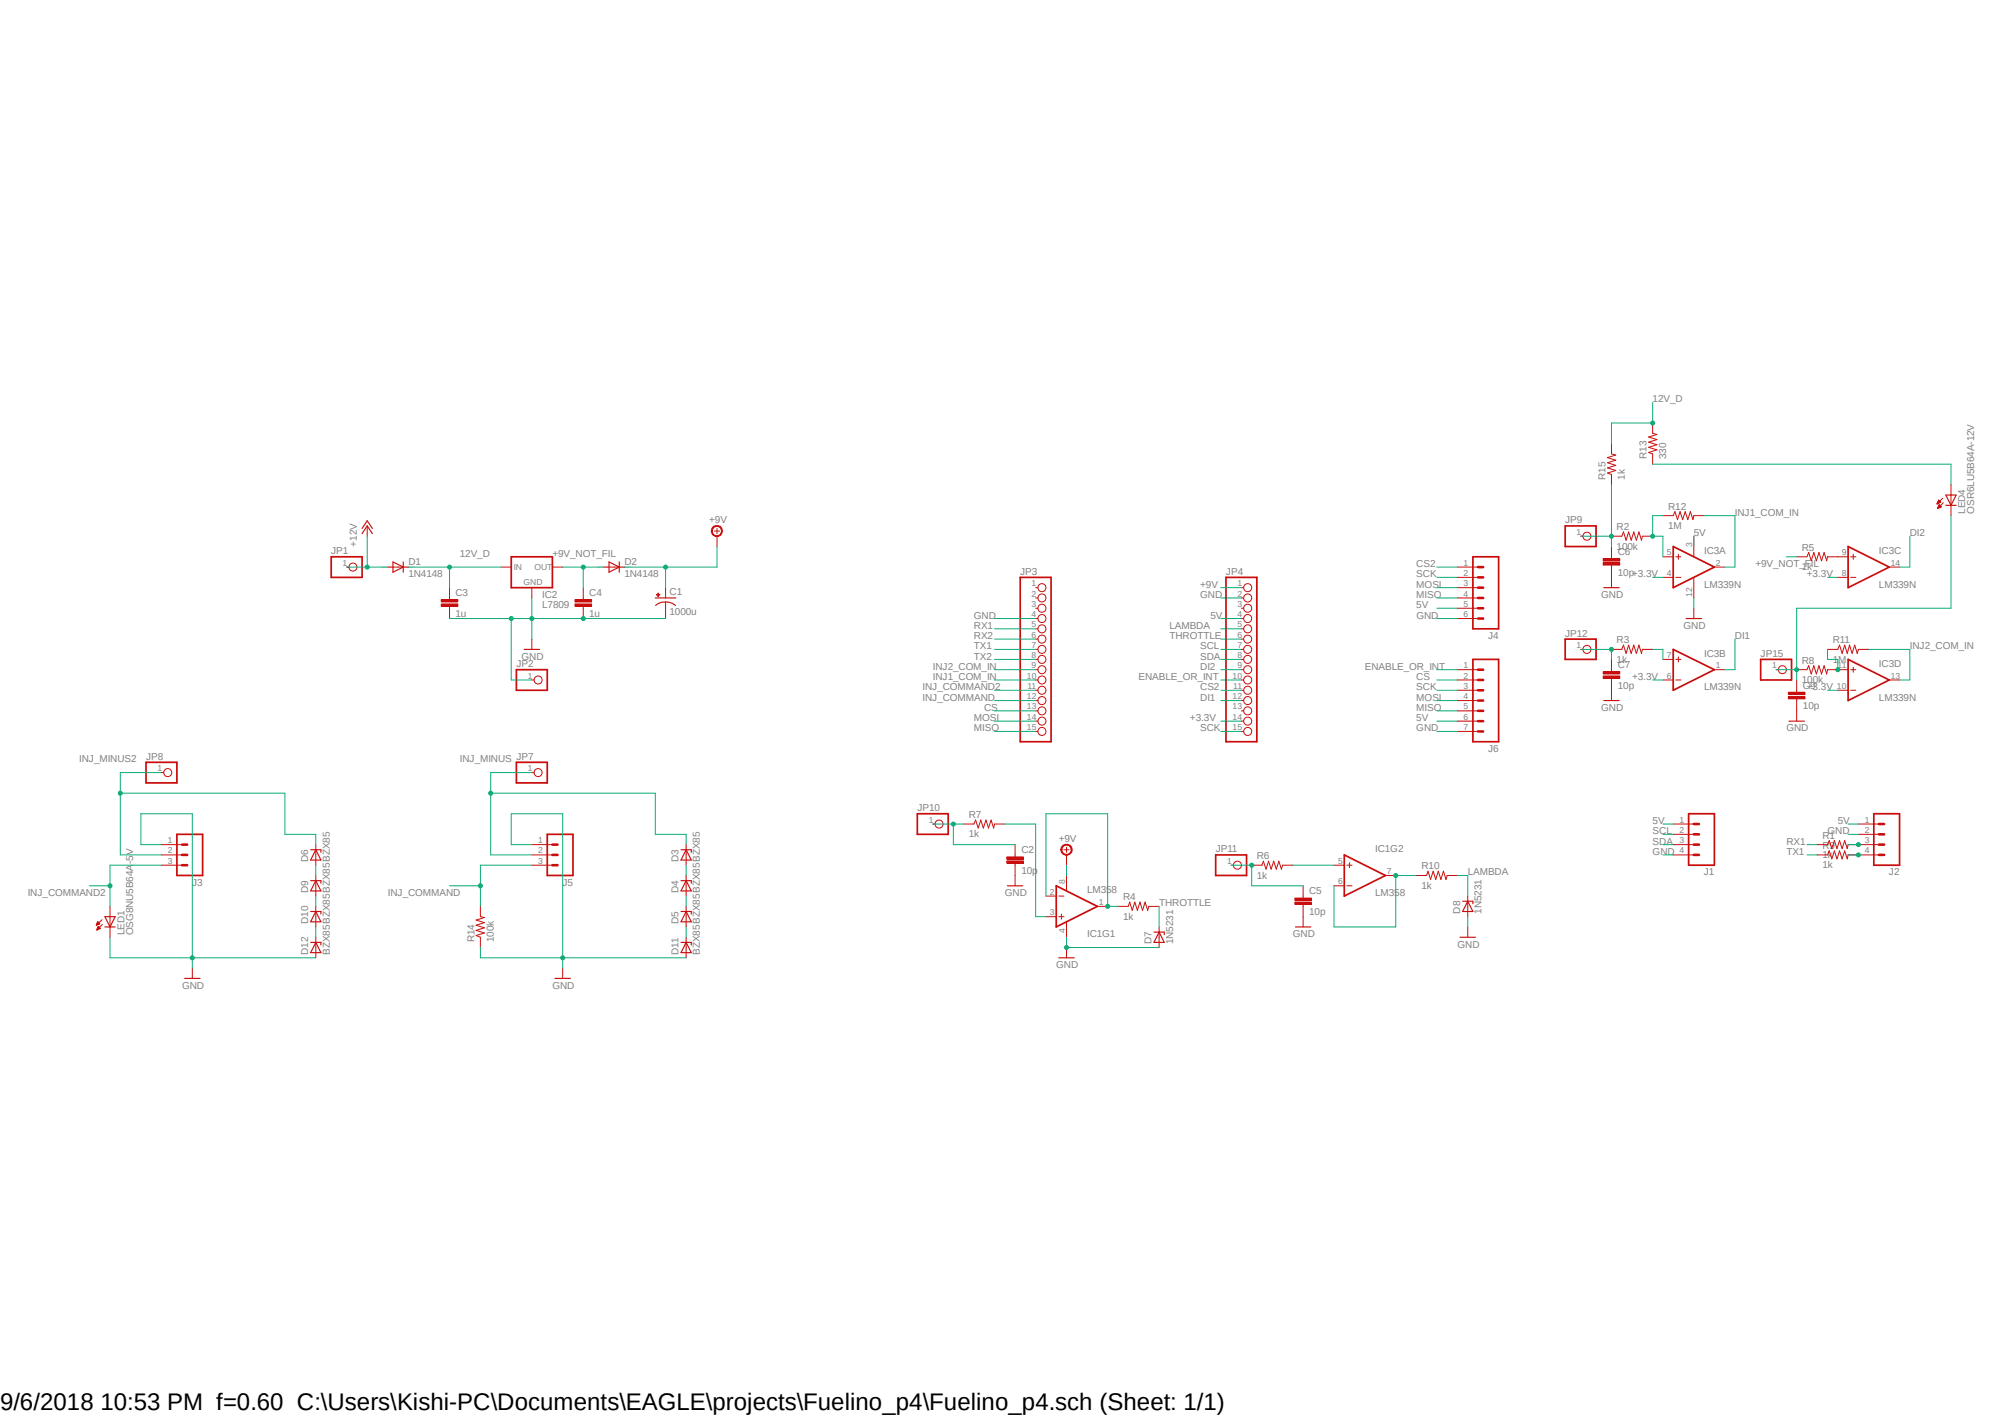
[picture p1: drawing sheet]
<svg xmlns="http://www.w3.org/2000/svg" width="297mm" height="210mm" viewBox="0 0 297 210" stroke-linecap="round" stroke-linejoin="round" font-family="sans-serif">
<path d="M3.8 58l289.5 88.8M293.3 58l-289.5 88.8" fill="none" stroke="#fff" stroke-width=".15"/>
<path d="M58.2 83.2l1.5 .8-1.5 .8zM59.7 83.2v1.6M77.6 96.2h2.3M90.2 83.2l1.5 .8-1.5 .8zM91.7 83.2v1.6M97.1 88.6h3M97.1 89.7a2.41 2.41 0 0 1 3 0" fill="none" stroke="#c90d0c" stroke-width=".17"/>
<path d="M57.4 84h3.1M74.2 84h1.5M78.8 87v1.6M78.8 94.7v1.5M81.8 84h1.6M89.5 84h3M98.6 89.2v.9" fill="none" stroke="#c90d0c" stroke-width=".15"/>
<path d="M75.7 82.5h6.1v4.5h-6.1z" fill="none" stroke="#c90d0c" stroke-width=".25"/>
<path d="M97.2 88.1h.5h-.5z" fill-rule="evenodd" fill="#c90d0c"/>
<path d="M97.2 88.1h.5h-.5z" fill="none" stroke="#c90d0c" stroke-width=".15"/>
<path d="M97.5 87.8v.5z" fill-rule="evenodd" fill="#c90d0c"/>
<g fill="none" stroke="#c90d0c" stroke-width=".15">
<path d="M54.4 77.9v1.5M105.8 78.7h.8M106.2 78.3v.7M51.4 84h.3M65.4 88.8h2.4v.4h-2.4zM65.4 89.5h2.4v.3h-2.4zM66.6 87v1.9M66.6 89.7v1.9M85.2 88.8h2.4v.4h-2.4zM85.2 89.5h2.4v.3h-2.4zM86.4 87v1.9M86.4 89.7v1.9"/>
<path d="M97.5 87.8v.5zM98.6 87v1.6M98.6 90.1v1.5M78.8 100.7h.3"/>
<circle cx="52.3" cy="84" r=".6"/>
<circle cx="79.7" cy="100.7" r=".6"/>
</g>
<path d="M65.4 89h2.4M65.4 89.6h2.4M85.2 89h2.4M85.2 89.6h2.4" fill="none" stroke="#c90d0c" stroke-width=".34"/>
<path d="M49.1 82.5h4.5v3h-4.5zM76.5 99.2h4.6v3h-4.6z" fill="none" stroke="#c90d0c" stroke-width=".25"/>
<path d="M53.6 79l.8-1.1 .8 1.1M53.6 78.3l.8-1.2 .8 1.2" fill="none" stroke="#c90d0c" stroke-width=".17"/>
<path d="M105.7 78a.83 .83 0 0 1 1.2 .2 .83 .83 0 0 1-.5 1.2 .83 .83 0 0 1-1-.7h.1a.68 .68 0 0 1 .9-.7 .68 .68 0 0 1 .3 1.1 .68 .68 0 0 1-1.1-.1l-.1-.3h-.1l.1-.4z" fill-rule="evenodd" fill="#c90d0c"/>
<g fill="none" stroke="#c90d0c" stroke-width=".15">
<path d="M105.7 78a.83 .83 0 0 1 1.2 .2 .83 .83 0 0 1-.5 1.2 .83 .83 0 0 1-1-.7h.1a.68 .68 0 0 1 .9-.7 .68 .68 0 0 1 .3 1.1 .68 .68 0 0 1-1.1-.1l-.1-.3h-.1l.1-.4zM106.2 79.4v1.5M78.8 114.4h.3M154.9 135.8h1.6M154.9 132.7h1.6M156.8 135.8h.8M156.8 132.7h.8M157.2 135.4v.7M157.6 125.9h.8M158 125.5v.7M158 129.7v2.2M158 136.6v2.2"/>
<path d="M162.6 134.2h1.5M197.6 128.1h1.5M197.6 131.2h1.5M199.5 128.1h.8M199.5 131.2h.8M199.9 127.8v.7M205.2 129.7h1.6M83.4 143.4v1.5M158 140.3v1.6"/>
<circle cx="79.7" cy="114.4" r=".6"/>
</g>
<path d="M82.2 144.9h2.3M156.8 141.9h2.3" fill="none" stroke="#c90d0c" stroke-width=".17"/>
<path d="M76.5 112.9h4.6v3.1h-4.6zM156.5 131.2l6.1 3-6.1 3.1zM199.1 126.6l6.1 3.1-6.1 3z" fill="none" stroke="#c90d0c" stroke-width=".25"/>
<path d="M157.5 125.2a.85 .85 0 0 1 1.3 .3 .85 .85 0 0 1-.6 1.2 .85 .85 0 0 1-1.1-.8h.2a.7 .7 0 0 1 1-.6 .7 .7 0 0 1 .2 1.1 .7 .7 0 0 1-1.1-.2l-.1-.3h-.2l.1-.4z" fill-rule="evenodd" fill="#c90d0c"/>
<g fill="none" stroke="#c90d0c" stroke-width=".15">
<path d="M234.1 79.4h.4M238.7 79.4h1.5l.3-.6 .4 1.2 .4-1.2 .3 1.2 .4-1.2 .4 1.2 .4-1.2 .4 1.2 .1-.6h1.5M238.7 65.7v1.5l.7 .2-1.3 .4 1.3 .4-1.3 .3 1.3 .4-1.3 .4 1.3 .4-1.3 .4 .6 .2v1.5M244.8 62.7v1.5l.6 .1-1.2 .4 1.2 .4-1.2 .4 1.2 .4-1.2 .4 1.2 .3-1.2 .4 .6 .2v1.5M246.3 76.4h1.6l.2-.6 .4 1.2 .4-1.2 .4 1.2 .3-1.2 .4 1.2 .4-1.2 .4 1.2 .1-.6h1.5M250.9 79.4v3.1M287 74.6h.1M287 74.5h.1M287 74.5h.2M287 74.5h.3M287 74.4h.4M287 75.3h.1"/>
<path d="M287.1 74.4h.4M287.1 74.3h.3M287.1 75.2h.1M287.1 75.2h.2M287.1 74.3h.2M287.1 75.1h.3M287.1 75.1h.4M287.1 74.2h.2M287.1 74.1h.1M287.1 75h.4M287.2 75h.2M287.2 74.9h.2"/>
<path d="M287.2 74.8h.1M287.3 74.8l-.3 .5M287.3 74.8l.3 .3-.6 .2M287.5 74.4l-.3-.3-.3 .5M287.5 74.4l-.6 .2M287.8 73.8l-.9 .8M287.9 74.5l-.9 .8M289 71.8v4.6M153.4 87h.4M153.4 88.6h.4M153.4 90.1h.4M153.4 91.6h.4"/>
<path d="M153.4 93.1h.4M153.4 94.7h.4M153.4 96.2h.4M153.4 97.7h.4M153.4 99.2h.4M183.9 87h.3M183.9 88.6h.3M183.9 90.1h.3M183.9 91.6h.3M183.9 93.1h.3M183.9 94.7h.3M183.9 96.2h.3"/>
<path d="M183.9 97.7h.3M183.9 99.2h.3M215.9 87h3M215.9 88.6h3M215.9 90.1h3M215.9 91.6h3M215.9 99.2h3M215.9 85.5h3M215.9 84h3M234.1 96.2h.4M237.5 82.8h2.4v.3h-2.4zM237.5 83.4h2.4v.3h-2.4z"/>
<path d="M237.5 99.5h2.4v.3h-2.4zM238.7 96.2h1.5l.3-.7 .4 1.3 .4-1.3 .3 1.3 .4-1.3 .4 1.3 .4-1.3 .4 1.3 .1-.6h1.5M238.7 80.9v1.9M238.7 83.7v3.3M238.7 97.7v1.8M246.3 97.7h1.6M246.3 82.5h1.6M246.3 85.5h1.6M248.2 97.7h.8M248.2 82.5h.8M248.2 85.5h.8M248.6 82.1v.7"/>
<path d="M248.6 97.3v.7M250.9 85.5v3.1M250.9 90.1v1.5M254 99.2h1.5M254 84h1.5M263.1 99.2h.3M266.1 99.2h1.6l.2-.6 .4 1.2 .4-1.2 .4 1.2 .4-1.2 .3 1.2 .4-1.2 .4 1.2 .1-.6h3.1M266.1 82.5h1.6l.2-.7 .4 1.3 .4-1.3 .4 1.3 .4-1.3 .3 1.3 .4-1.3 .4 1.3 .1-.6h3.1M270.7 96.2h1.5l.3-.7 .4 1.3 .4-1.3 .3 1.3 .4-1.3 .4 1.3 .3-1.3 .4 1.3 .2-.6h1.5M272.2 85.5h1.6M274.2 99.2h.7M274.2 82.5h.7"/>
<path d="M274.2 85.5h.7M274.5 82.1v.7M274.5 98.8v.8M279.9 84h1.5M23.9 114.4h.4M153.4 100.7h.4M153.4 102.2h.4M153.4 103.8h.4M153.4 105.3h.4M153.4 106.8h.4M153.4 108.3h.4M183.9 100.7h.3"/>
<path d="M183.9 102.2h.3M183.9 103.8h.3M183.9 105.3h.3M183.9 106.8h.3M183.9 108.3h.3M215.9 100.7h3M215.9 102.2h3M215.9 103.8h3M215.9 105.3h3M215.9 106.8h3M215.9 108.3h3M237.5 100.1h2.4v.4h-2.4z"/>
<path d="M238.7 100.4v3.4M246.3 100.7h1.6M248.2 100.7h.8M264.9 102.5h2.5v.4h-2.5zM264.9 103.2h2.5v.3h-2.5zM266.1 100.7v1.9M266.1 103.5v3.3M272.2 102.2h1.6M274.2 102.2h.7M279.9 100.7h1.5M14.3 137h.1M14.3 136.9h.2"/>
<path d="M14.3 136.9h.3M14.4 136.9h.3M14.4 136.8h.4M14.4 136.8h.3M14.4 137.7h.1M14.4 137.6h.2M14.4 136.7h.3M14.4 136.7h.2M14.4 137.5h.4M14.4 136.6h.2M14.4 137.5h.5M14.5 136.5l-.2 .5"/>
<path d="M14.5 136.5l.3 .3M14.5 136.5h.1M14.5 137.4h.3M14.5 137.4h.2M14.5 137.3h.2M14.5 137.3h.1M14.6 137.2h.1M14.8 136.8l-.5 .2M14.9 137.5l-.3-.3-.2 .6M14.9 137.5l-.5 .3M15.1 136.2l-.8 .8M15.2 136.9l-.8 .9"/>
<path d="M16.3 134.2v4.6M23.9 128.1h3.1M23.9 125.1h3.1M23.9 126.6h3.1M46.8 125.1v3M46.8 129.7v3M46.8 134.2v3.1M46.8 138.8v3.1M71.2 134.2v1.6l.6 .1-1.3 .4 1.3 .4-1.3 .3 1.3 .4-1.3 .4 1.3 .4-1.3 .4 .7 .2v1.5M78.8 128.1h3M78.8 125.1h3M78.8 126.6h3"/>
<path d="M101.6 125.1v3M101.6 129.7v3M101.6 134.2v3.1M101.6 138.8v3.1M138.2 122h.3M142.7 122h1.6l.2-.5 .4 1.1 .4-1.1 .4 1.1 .3-1.1 .4 1.1 .4-1.1 .4 1.1 .1-.6h1.5M149.1 126.9h2.5v.4h-2.5zM149.1 127.5h2.5v.3h-2.5zM150.4 125.1v1.8M150.4 127.8v3.4M157.5 125.2a.85 .85 0 0 1 1.3 .3 .85 .85 0 0 1-.6 1.2 .85 .85 0 0 1-1.1-.8h.2a.7 .7 0 0 1 1-.6 .7 .7 0 0 1 .2 1.1 .7 .7 0 0 1-1.1-.2l-.1-.3h-.2l.1-.4zM158 126.6v1.5"/>
<path d="M165.6 134.2h1.5l.2-.6 .4 1.2 .4-1.2 .4 1.2 .4-1.2 .3 1.2 .4-1.2 .4 1.2 .2-.6h1.5M171.7 137.3v3M182.4 128.1h.3M185.4 128.1h1.5l.3-.5 .3 1.1 .4-1.1 .4 1.1 .4-1.1 .4 1.1 .3-1.1 .4 1.1 .2-.6h1.5M191.8 133h2.5v.3h-2.5zM191.8 133.6h2.5v.3h-2.5zM193 131.2v1.8M193 133.9v3.4M209.8 129.7h1.5l.2-.7 .4 1.3 .4-1.3 .4 1.3 .4-1.3 .3 1.3 .4-1.3 .4 1.3 .2-.6h1.5M217.4 132.7v3.1M217.4 137.3v1.5M247.9 122h3"/>
<path d="M247.9 123.6h3M247.9 125.1h3M247.9 126.6h3M269.2 125.1h1.5l.3-.6 .4 1.2 .3-1.2 .4 1.2 .4-1.2 .4 1.2 .4-1.2 .3 1.2 .2-.6h4.5M269.2 126.6h1.5l.3-.6 .4 1.2 .3-1.2 .4 1.2 .4-1.2 .4 1.2 .4-1.2 .3 1.2 .2-.6h4.5M275.3 122h3M275.3 123.6h3M28.5 143.4v1.5"/>
<circle cx="235.1" cy="79.4" r=".6"/>
<circle cx="154.3" cy="87" r=".6"/>
<circle cx="154.3" cy="91.6" r=".6"/>
<circle cx="154.3" cy="93.1" r=".6"/>
<circle cx="154.3" cy="97.7" r=".6"/>
<circle cx="154.3" cy="88.6" r=".6"/>
<circle cx="154.3" cy="90.1" r=".6"/>
<circle cx="154.3" cy="96.2" r=".6"/>
<circle cx="154.3" cy="99.2" r=".6"/>
<circle cx="154.3" cy="94.7" r=".6"/>
<circle cx="184.8" cy="97.7" r=".6"/>
<circle cx="184.8" cy="93.1" r=".6"/>
<circle cx="184.8" cy="96.2" r=".6"/>
<circle cx="184.8" cy="87" r=".6"/>
<circle cx="184.8" cy="90.1" r=".6"/>
<circle cx="184.8" cy="94.7" r=".6"/>
<circle cx="184.8" cy="91.6" r=".6"/>
<circle cx="184.8" cy="99.2" r=".6"/>
<circle cx="184.8" cy="88.6" r=".6"/>
<circle cx="235.1" cy="96.2" r=".6"/>
<circle cx="264" cy="99.2" r=".6"/>
<circle cx="24.8" cy="114.4" r=".6"/>
<circle cx="154.3" cy="103.8" r=".6"/>
<circle cx="154.3" cy="100.7" r=".6"/>
<circle cx="154.3" cy="105.3" r=".6"/>
<circle cx="154.3" cy="106.8" r=".6"/>
<circle cx="154.3" cy="102.2" r=".6"/>
<circle cx="154.3" cy="108.3" r=".6"/>
<circle cx="184.8" cy="102.2" r=".6"/>
<circle cx="184.8" cy="106.8" r=".6"/>
<circle cx="184.8" cy="103.8" r=".6"/>
<circle cx="184.8" cy="105.3" r=".6"/>
<circle cx="184.8" cy="108.3" r=".6"/>
<circle cx="184.8" cy="100.7" r=".6"/>
<circle cx="139.1" cy="122" r=".6"/>
<circle cx="183.3" cy="128.1" r=".6"/>
</g>
<g fill="none" stroke="#c90d0c" stroke-width=".17">
<path d="M288.2 73.3h1.6l-.8 1.5zM288.2 74.8h1.6M237.6 87h2.3M249.8 91.6h2.3M237.6 103.8h2.3M265 106.8h2.3M15.5 137.3h1.6M15.5 135.8h1.6l-.8 1.5zM46 139.6h1.5v.4M46 135h1.5v.4M46 125.9h1.5v.3M46 130.4h1.5v.4"/>
<path d="M46.8 125.9l.7 1.5h-1.5zM46.8 130.4l.7 1.6h-1.5zM46.8 135l.7 1.5h-1.5zM46.8 139.6l.7 1.5h-1.5zM100.9 139.6h1.5v.4M100.9 135h1.5v.4M100.9 125.9h1.5v.3M100.9 130.4h1.5v.4M101.6 125.9l.8 1.5h-1.5zM101.6 130.4l.8 1.6h-1.5zM101.6 135l.8 1.5h-1.5zM101.6 139.6l.8 1.5h-1.5z"/>
<path d="M149.2 131.2h2.3M170.9 138h1.6v.4M171.7 138l.8 1.6h-1.6zM191.9 137.3h2.3M216.3 138.8h2.3M216.7 133.5h1.5v.4M217.4 133.5l.8 1.5h-1.5zM27.3 144.9h2.3"/>
</g>
<g fill="none" stroke="#c90d0c" stroke-width=".25">
<path d="M231.9 77.9h4.5v3h-4.5zM151.1 85.5h4.6v24.4h-4.6zM181.6 85.5h4.6v24.4h-4.6zM218.2 97.7h3.8v12.2h-3.8zM218.2 82.5h3.8v10.6h-3.8zM231.9 94.7h4.5v3h-4.5zM247.9 80.9l6.1 3.1-6.1 3zM247.9 96.2l6.1 3-6.1 3zM260.8 97.7h4.6v3h-4.6zM273.8 80.9l6.1 3.1-6.1 3zM273.8 97.7l6.1 3-6.1 3.1zM21.6 112.9h4.6v3.1h-4.6z"/>
<path d="M26.2 123.6h3.8v6.1h-3.8zM81.1 123.6h3.8v6.1h-3.8zM135.9 120.5h4.6v3.1h-4.6zM180.1 126.6h4.6v3.1h-4.6zM250.1 120.5h3.9v7.6h-3.9zM277.6 120.5h3.8v7.6h-3.8z"/>
</g>
<path d="M237.5 82.9h2.4M237.5 83.5h2.4M237.5 99.7h2.4M237.5 100.3h2.4M264.9 102.7h2.5M264.9 103.3h2.5M149.1 127.1h2.5M149.1 127.7h2.5M191.8 133.2h2.5M191.8 133.8h2.5" fill="none" stroke="#c90d0c" stroke-width=".34"/>
<g fill="none" stroke="#c90d0c" stroke-width=".38">
<path d="M218.9 87h.8M218.9 85.5h.8M218.9 84h.8M218.9 90.1h.8M218.9 88.6h.8M218.9 91.6h.8M218.9 99.2h.8M218.9 102.2h.8M218.9 100.7h.8M218.9 105.3h.8M218.9 103.8h.8M218.9 106.8h.8"/>
<path d="M218.9 108.3h.8M27 125.1h.7M27 126.6h.7M27 128.1h.7M81.8 125.1h.8M81.8 126.6h.8M81.8 128.1h.8M250.9 125.1h.8M250.9 123.6h.8M250.9 122h.8M250.9 126.6h.8M278.3 125.1h.8"/>
<path d="M278.3 123.6h.8M278.3 122h.8M278.3 126.6h.8"/>
</g>
<path d="M60.5 84h13.7M66.6 84v3" fill="none" stroke="#0dab76" stroke-width=".15"/>
<circle cx="66.6" cy="84" r=".3" fill="#0dab76"/>
<g fill="none" stroke="#0dab76" stroke-width=".15">
<path d="M244.8 59.6v3.1h-6.1v3"/>
<circle cx="66.6" cy="84" r=".3"/>
</g>
<circle cx="244.8" cy="62.7" r=".3" fill="#0dab76"/>
<g fill="none" stroke="#0dab76" stroke-width=".15">
<path d="M83.4 84h6.1M86.4 84v3"/>
<circle cx="244.8" cy="62.7" r=".3"/>
</g>
<circle cx="86.4" cy="84" r=".3" fill="#0dab76"/>
<g fill="none" stroke="#0dab76" stroke-width=".15">
<path d="M66.6 91.6h19.8M78.8 88.6v3M264.6 82.5h1.5"/>
<circle cx="86.4" cy="84" r=".3"/>
</g>
<circle cx="78.8" cy="91.6" r=".3" fill="#0dab76"/>
<g fill="none" stroke="#0dab76" stroke-width=".15">
<path d="M86.4 91.6h12.2"/>
<circle cx="78.8" cy="91.6" r=".3"/>
</g>
<circle cx="86.4" cy="91.6" r=".3" fill="#0dab76"/>
<g fill="none" stroke="#0dab76" stroke-width=".15">
<path d="M75.7 91.6v9.1h3.1M78.8 91.6v3.1"/>
<circle cx="86.4" cy="91.6" r=".3"/>
</g>
<circle cx="75.7" cy="91.6" r=".3" fill="#0dab76"/>
<g fill="none" stroke="#0dab76" stroke-width=".15">
<path d="M180.8 88.6h3.1M101.6 141.9h-18.2v1.5"/>
<circle cx="75.7" cy="91.6" r=".3"/>
</g>
<circle cx="83.4" cy="141.9" r=".3" fill="#0dab76"/>
<g fill="none" stroke="#0dab76" stroke-width=".15">
<path d="M78.8 125.1h-3.1v-4.6h7.7v21.4h-12.2v-1.6M158 138.8v1.5h13.7"/>
<circle cx="83.4" cy="141.9" r=".3"/>
</g>
<circle cx="158" cy="140.3" r=".3" fill="#0dab76"/>
<g fill="none" stroke="#0dab76" stroke-width=".15">
<path d="M147.3 91.6h6.1M212.9 91.6h3M217.4 135.8v1.5M46.8 141.9h-18.3v1.5"/>
<circle cx="158" cy="140.3" r=".3"/>
</g>
<circle cx="28.5" cy="141.9" r=".3" fill="#0dab76"/>
<g fill="none" stroke="#0dab76" stroke-width=".15">
<path d="M54.4 79.4v4.6h3M250.9 88.6v1.5M212.9 108.3h3M23.9 125.1h-3v-4.6h7.6v21.4h-12.2v-3.1M246.3 126.6h1.6M273.8 123.6h1.5"/>
<circle cx="28.5" cy="141.9" r=".3"/>
</g>
<circle cx="54.4" cy="84" r=".3" fill="#0dab76"/>
<g fill="none" stroke="#0dab76" stroke-width=".15">
<path d="M51.4 84h3M92.5 84h13.7M98.6 84v3"/>
<circle cx="54.4" cy="84" r=".3"/>
</g>
<circle cx="98.6" cy="84" r=".3" fill="#0dab76"/>
<g fill="none" stroke="#0dab76" stroke-width=".15">
<path d="M106.2 80.9v3.1M180.8 87h3.1M72.7 117.5h24.4M78.8 114.4h-6.1v12.2h6.1M97.1 123.6h4.5v1.5M158 128.1v1.6"/>
<circle cx="98.6" cy="84" r=".3"/>
</g>
<circle cx="72.7" cy="117.5" r=".3" fill="#0dab76"/>
<g fill="none" stroke="#0dab76" stroke-width=".15">
<path d="M97.1 117.5v6.1M66.6 131.2h4.6M78.8 128.1h-7.6v6.1"/>
<circle cx="72.7" cy="117.5" r=".3"/>
</g>
<circle cx="71.2" cy="131.2" r=".3" fill="#0dab76"/>
<g fill="none" stroke="#0dab76" stroke-width=".15">
<path d="M180.8 94.7h3.1M147.3 103.8h6.1M171.7 134.2v3.1M209.8 129.7h-3v7.6h-9.2v-6.1"/>
<circle cx="71.2" cy="131.2" r=".3"/>
</g>
<circle cx="206.8" cy="129.7" r=".3" fill="#0dab76"/>
<g fill="none" stroke="#0dab76" stroke-width=".15">
<path d="M138.2 122h4.5M141.2 122v3.1h9.2"/>
<circle cx="206.8" cy="129.7" r=".3"/>
</g>
<circle cx="141.2" cy="122" r=".3" fill="#0dab76"/>
<g fill="none" stroke="#0dab76" stroke-width=".15">
<path d="M148.8 122h4.6v13.8h1.5M182.4 128.1h3v3.1h7.6"/>
<circle cx="141.2" cy="122" r=".3"/>
</g>
<circle cx="185.4" cy="128.1" r=".3" fill="#0dab76"/>
<g fill="none" stroke="#0dab76" stroke-width=".15">
<path d="M250.9 79.4v1.5M180.8 91.6h3.1M212.9 85.5h3M212.9 87h3M212.9 88.6h3M212.9 90.1h3M147.3 105.3h6.1M147.3 108.3h6.1M147.3 106.8h6.1M180.8 108.3h3.1M212.9 105.3h3M212.9 100.7h3"/>
<path d="M212.9 102.2h3M212.9 106.8h3M212.9 103.8h3M13.3 131.2h3M23.9 128.1h-7.6v6.1M191.5 128.1h6.1M246.3 122h1.6M273.8 122h1.5"/>
<circle cx="185.4" cy="128.1" r=".3"/>
</g>
<circle cx="16.3" cy="131.2" r=".3" fill="#0dab76"/>
<g fill="none" stroke="#0dab76" stroke-width=".15">
<path d="M17.8 117.5h24.4v6.1h4.6v1.5M17.8 114.4v12.2h6.1M147.3 102.2h6.1"/>
<circle cx="16.3" cy="131.2" r=".3"/>
</g>
<circle cx="17.8" cy="117.5" r=".3" fill="#0dab76"/>
<g fill="none" stroke="#0dab76" stroke-width=".15">
<path d="M234.1 79.4h4.6v1.5M147.3 93.1h6.1M147.3 94.7h6.1M147.3 96.2h6.1M147.3 97.7h6.1M180.8 93.1h3.1M17.8 114.4h6.1M46.8 128.1v1.6M46.8 132.7v1.5M46.8 137.3v1.5M101.6 128.1v1.6M101.6 132.7v1.5"/>
<path d="M101.6 137.3v1.5M215.9 129.7h1.5v3M267.7 125.1h1.5M267.7 126.6h1.5"/>
<circle cx="17.8" cy="117.5" r=".3"/>
</g>
<circle cx="238.7" cy="79.4" r=".3" fill="#0dab76"/>
<g fill="none" stroke="#0dab76" stroke-width=".15">
<path d="M238.7 71.8v7.6M234.1 96.2h4.6v1.5"/>
<circle cx="238.7" cy="79.4" r=".3"/>
</g>
<circle cx="238.7" cy="96.2" r=".3" fill="#0dab76"/>
<g fill="none" stroke="#0dab76" stroke-width=".15">
<path d="M263.1 99.2h3v1.5"/>
<circle cx="238.7" cy="96.2" r=".3"/>
</g>
<circle cx="266.1" cy="99.2" r=".3" fill="#0dab76"/>
<g fill="none" stroke="#0dab76" stroke-width=".15">
<path d="M289 76.4v13.7h-22.9v9.1M270.7 96.2v1.5h1.5v1.5"/>
<circle cx="266.1" cy="99.2" r=".3"/>
</g>
<circle cx="272.2" cy="99.2" r=".3" fill="#0dab76"/>
<g fill="none" stroke="#0dab76" stroke-width=".15">
<path d="M246.3 76.4h-1.5v3h1.5v3.1"/>
<circle cx="272.2" cy="99.2" r=".3"/>
</g>
<circle cx="244.8" cy="79.4" r=".3" fill="#0dab76"/>
<g fill="none" stroke="#0dab76" stroke-width=".15">
<path d="M180.8 96.2h3.1M180.8 97.7h3.1M244.8 96.2h1.5v1.5M244.8 85.5h1.5M270.7 85.5h1.5M180.8 106.8h3.1M244.8 100.7h1.5M270.7 102.2h1.5M246.3 123.6h1.6M246.3 125.1h1.6M273.8 126.6h1.5"/>
<circle cx="244.8" cy="79.4" r=".3"/>
</g>
<circle cx="275.3" cy="126.6" r=".3" fill="#0dab76"/>
<g fill="none" stroke="#0dab76" stroke-width=".15">
<path d="M273.8 125.1h1.5"/>
<circle cx="275.3" cy="126.6" r=".3"/>
</g>
<circle cx="275.3" cy="125.1" r=".3" fill="#0dab76"/>
<g fill="none" stroke="#0dab76" stroke-width=".15">
<path d="M244.8 68.7h44.2v3.1M282.9 79.4v4.6h-1.5M180.8 99.2h3.1M257 94.7v4.5h-1.5M180.8 103.8h3.1M154.9 120.5v12.2M164.1 134.2h1.5"/>
<circle cx="275.3" cy="125.1" r=".3"/>
</g>
<circle cx="164.1" cy="134.2" r=".3" fill="#0dab76"/>
<g fill="none" stroke="#0dab76" stroke-width=".15">
<path d="M252.4 76.4h4.6v7.6h-1.5M147.3 99.2h6.1M212.9 84h3M212.9 99.2h3M276.8 96.2h6.1v4.5h-1.5M147.3 100.7h6.1M180.8 100.7h3.1M180.8 102.2h3.1M154.9 120.5h9.2v13.7"/>
<circle cx="164.1" cy="134.2" r=".3"/>
</g>
<text font-size="3.6" x="0" y="208.9">9/6/2018 10:53 PM f=0.60 C:\Users\Kishi-PC\Documents\EAGLE\projects\Fuelino_p4\Fuelino_p4.sch (Sheet: 1/1)</text>
<g font-size="1.5" fill="#808080">
<text x="244.8" y="59.6">12V_D</text>
<text x="237.8" y="71" transform="rotate(-90 237.8 71)">R15</text>
<text x="240.7" y="71" transform="rotate(-90 240.7 71)">1k</text>
<text x="243.9" y="68" transform="rotate(-90 243.9 68)">R13</text>
<text x="246.8" y="68" transform="rotate(-90 246.8 68)">330</text>
<text x="105.1" y="77.5">+9V</text>
<text x="231.9" y="77.5">JP9</text>
<text x="247.1" y="75.5">R12</text>
<text x="257" y="76.4">INJ1_COM_IN</text>
<text x="291.1" y="76.1" transform="rotate(-90 291.1 76.1)">LED4</text>
<text x="292.4" y="76.1" transform="rotate(-90 292.4 76.1)">OSR6LU5B64A-12V</text>
<text x="49.1" y="82.1">JP1</text>
<text x="52.9" y="80.9" transform="rotate(-90 52.9 80.9)">+12V</text>
<text x="60.5" y="83.7">D1</text>
<text x="68.1" y="82.5">12V_D</text>
<text x="81.8" y="82.5">+9V_NOT_FIL</text>
<text x="92.5" y="83.7">D2</text>
<text x="209.8" y="84">CS2</text>
<text x="239.5" y="81.4">100k</text>
<text x="239.5" y="78.5">R2</text>
<text x="239.6" y="82.2">C6</text>
<text x="247.1" y="78.4">1M</text>
<text x="250.9" y="79.4">5V</text>
<text x="252.4" y="82.1">IC3A</text>
<text x="260.1" y="84">+9V_NOT_FIL</text>
<text x="266.9" y="81.6">R5</text>
<text x="278.3" y="82.1">IC3C</text>
<text x="282.9" y="79.4">DI2</text>
<text x="60.5" y="85.4">1N4148</text>
<text x="67.5" y="88.3">C3</text>
<text x="80.3" y="88.6">IC2</text>
<text x="87.3" y="88.3">C4</text>
<text x="92.5" y="85.4">1N4148</text>
<text x="99.2" y="88.2">C1</text>
<text x="151.1" y="85.1">JP3</text>
<text x="177.8" y="88.6">GND</text>
<text x="177.8" y="87">+9V</text>
<text x="181.6" y="85.1">JP4</text>
<text x="209.8" y="85.5">SCK</text>
<text x="209.8" y="87">MOSI</text>
<text x="209.8" y="88.6">MISO</text>
<text x="237.2" y="88.6">GND</text>
<text x="239.6" y="85.3">10p+3.3V</text>
<text x="252.4" y="87">LM339N</text>
<text x="266.9" y="84.5">1k</text>
<text x="267.7" y="85.5">+3.3V</text>
<text x="278.3" y="87">LM339N</text>
<text x="67.5" y="91.4">1u</text>
<text x="80.3" y="90.1">L7809</text>
<text x="87.3" y="91.4">1u</text>
<text x="99.2" y="91.1">1000u</text>
<text x="144.3" y="91.6">GND</text>
<text x="144.3" y="93.1">RX1</text>
<text x="144.3" y="94.7">RX2</text>
<text x="173.2" y="94.7">THROTTLE</text>
<text x="173.2" y="93.1">LAMBDA</text>
<text x="179.3" y="91.6">5V</text>
<text x="209.8" y="90.1">5V</text>
<text x="209.8" y="91.6">GND</text>
<text x="220.4" y="94.6">J4</text>
<text x="231.9" y="94.3">JP12</text>
<text x="239.5" y="95.2">R3</text>
<text x="249.4" y="93.1">GND</text>
<text x="257" y="94.7">DI1</text>
<text x="271.5" y="95.2">R11</text>
<text x="76.5" y="98.8">JP2</text>
<text x="77.3" y="97.7">GND</text>
<text x="138.2" y="100.7">INJ1_COM_IN</text>
<text x="138.2" y="99.2">INJ2_COM_IN</text>
<text x="144.3" y="96.2">TX1</text>
<text x="144.3" y="97.7">TX2</text>
<text x="168.7" y="100.7">ENABLE_OR_INT</text>
<text x="177.8" y="96.2">SCL</text>
<text x="177.8" y="97.7">SDA</text>
<text x="177.8" y="99.2">DI2</text>
<text x="202.2" y="99.2">ENABLE_OR_INT</text>
<text x="209.8" y="100.7">CS</text>
<text x="239.5" y="98.1">1k</text>
<text x="239.6" y="99">C7</text>
<text x="241.8" y="100.7">+3.3V</text>
<text x="252.4" y="97.3">IC3B</text>
<text x="260.8" y="97.3">JP15</text>
<text x="266.9" y="101.2">100k</text>
<text x="266.9" y="98.3">R8</text>
<text x="271.5" y="98.1">1M</text>
<text x="278.3" y="98.8">IC3D</text>
<text x="282.9" y="96.2">INJ2_COM_IN</text>
<text x="136.7" y="103.8">INJ_COMMAND</text>
<text x="136.7" y="102.2">INJ_COMMAND2</text>
<text x="144.3" y="106.8">MOSI</text>
<text x="145.8" y="105.3">CS</text>
<text x="176.3" y="106.8">+3.3V</text>
<text x="177.8" y="103.8">DI1</text>
<text x="177.8" y="102.2">CS2</text>
<text x="209.8" y="102.2">SCK</text>
<text x="209.8" y="103.8">MOSI</text>
<text x="209.8" y="105.3">MISO</text>
<text x="209.8" y="106.8">5V</text>
<text x="237.2" y="105.3">GND</text>
<text x="239.6" y="102">10p</text>
<text x="252.4" y="102.2">LM339N</text>
<text x="267.1" y="105.1">10p</text>
<text x="267.1" y="102">C9</text>
<text x="267.7" y="102.2">+3.3V</text>
<text x="278.3" y="103.8">LM339N</text>
<text x="11.7" y="112.9">INJ_MINUS2</text>
<text x="21.6" y="112.5">JP8</text>
<text x="68.1" y="112.9">INJ_MINUS</text>
<text x="76.5" y="112.5">JP7</text>
<text x="144.3" y="108.3">MISO</text>
<text x="177.8" y="108.3">SCK</text>
<text x="209.8" y="108.3">GND</text>
<text x="220.4" y="111.4">J6</text>
<text x="264.6" y="108.3">GND</text>
<text x="135.9" y="120.1">JP10</text>
<text x="143.5" y="124">1k</text>
<text x="143.5" y="121.2">R7</text>
<text x="156.8" y="124.7">+9V</text>
<text x="244.8" y="122">5V</text>
<text x="244.8" y="123.6">SCL</text>
<text x="244.8" y="125.1">SDA</text>
<text x="264.6" y="125.1">RX1</text>
<text x="270" y="124.2">R1</text>
<text x="270" y="125.7">R9</text>
<text x="270.7" y="123.6">GND</text>
<text x="272.2" y="122">5V</text>
<text x="28.4" y="131.2">J3</text>
<text x="45.6" y="127.7" transform="rotate(-90 45.6 127.7)">D6</text>
<text x="83.3" y="131.2">J5</text>
<text x="100.5" y="127.7" transform="rotate(-90 100.5 127.7)">D3</text>
<text x="151.3" y="129.5">10p</text>
<text x="151.3" y="126.4">C2</text>
<text x="180.1" y="126.2">JP11</text>
<text x="186.2" y="130.1">1k</text>
<text x="186.2" y="127.3">R6</text>
<text x="203.7" y="126.2">IC1G2</text>
<text x="210.6" y="131.7">1k</text>
<text x="210.6" y="128.8">R10</text>
<text x="217.4" y="129.7">LAMBDA</text>
<text x="244.8" y="126.6">GND</text>
<text x="252.4" y="129.7">J1</text>
<text x="264.6" y="126.6">TX1</text>
<text x="270" y="127.1">1k</text>
<text x="270" y="128.6">1k</text>
<text x="279.8" y="129.7">J2</text>
<text x="4.1" y="132.7">INJ_COMMAND2</text>
<text x="45.6" y="136.8" transform="rotate(-90 45.6 136.8)">D10</text>
<text x="45.6" y="132.3" transform="rotate(-90 45.6 132.3)">D9</text>
<text x="57.4" y="132.7">INJ_COMMAND</text>
<text x="100.5" y="136.8" transform="rotate(-90 100.5 136.8)">D5</text>
<text x="100.5" y="132.3" transform="rotate(-90 100.5 132.3)">D4</text>
<text x="148.8" y="132.7">GND</text>
<text x="161" y="132.2">LM358</text>
<text x="166.4" y="136.2">1k</text>
<text x="166.4" y="133.3">R4</text>
<text x="171.7" y="134.2">THROTTLE</text>
<text x="193.9" y="135.5">10p</text>
<text x="193.9" y="132.5">C5</text>
<text x="203.7" y="132.7">LM358</text>
<text x="216.3" y="135.3" transform="rotate(-90 216.3 135.3)">D8</text>
<text x="219.5" y="135.3" transform="rotate(-90 219.5 135.3)">1N5231</text>
<text x="18.5" y="138.5" transform="rotate(-90 18.5 138.5)">LED1</text>
<text x="19.7" y="138.5" transform="rotate(-90 19.7 138.5)">OSG8NU5B64A-5V</text>
<text x="45.6" y="141.4" transform="rotate(-90 45.6 141.4)">D12</text>
<text x="48.9" y="141.4" transform="rotate(-90 48.9 141.4)">BZX85BZX85BZX85BZX85</text>
<text x="70.3" y="139.6" transform="rotate(-90 70.3 139.6)">R14</text>
<text x="73.2" y="139.6" transform="rotate(-90 73.2 139.6)">100k</text>
<text x="100.5" y="141.4" transform="rotate(-90 100.5 141.4)">D11</text>
<text x="103.7" y="141.4" transform="rotate(-90 103.7 141.4)">BZX85BZX85BZX85BZX85</text>
<text x="156.5" y="143.4">GND</text>
<text x="161" y="138.7">IC1G1</text>
<text x="170.6" y="139.9" transform="rotate(-90 170.6 139.9)">D7</text>
<text x="173.8" y="139.9" transform="rotate(-90 173.8 139.9)">1N5231</text>
<text x="191.5" y="138.8">GND</text>
<text x="215.9" y="140.3">GND</text>
<text x="27" y="146.4">GND</text>
<text x="81.8" y="146.4">GND</text>
</g>
<g font-size="1.3" fill="#808080">
<text x="50.8" y="83.8">1</text>
<text x="216.8" y="83.8">1</text>
<text x="233.6" y="79.2">1</text>
<text x="246.9" y="82.3">5</text>
<text x="250.7" y="81.1" transform="rotate(-90 250.7 81.1)">3</text>
<text x="254.2" y="83.8">2</text>
<text x="272.8" y="82.3">9</text>
<text x="280.1" y="83.8">14</text>
<text x="76.1" y="84.4">IN</text>
<text x="77.6" y="86.6">GND</text>
<text x="79.2" y="84.4">OUT</text>
<text x="152.8" y="86.8">1</text>
<text x="152.8" y="88.3">2</text>
<text x="152.8" y="89.9">3</text>
<text x="183.3" y="86.8">1</text>
<text x="183.3" y="88.3">2</text>
<text x="183.3" y="89.9">3</text>
<text x="216.8" y="85.3">2</text>
<text x="216.8" y="86.8">3</text>
<text x="216.8" y="88.3">4</text>
<text x="216.8" y="89.9">5</text>
<text x="246.9" y="85.3">4</text>
<text x="250.7" y="88.3" transform="rotate(-90 250.7 88.3)">12</text>
<text x="272.8" y="85.3">8</text>
<text x="152.8" y="91.4">4</text>
<text x="152.8" y="92.9">5</text>
<text x="152.8" y="94.4">6</text>
<text x="152.8" y="96">7</text>
<text x="183.3" y="91.4">4</text>
<text x="183.3" y="92.9">5</text>
<text x="183.3" y="94.4">6</text>
<text x="183.3" y="96">7</text>
<text x="216.8" y="91.4">6</text>
<text x="233.6" y="96">1</text>
<text x="78.2" y="100.5">1</text>
<text x="152.1" y="100.5">10</text>
<text x="152.8" y="97.5">8</text>
<text x="152.8" y="99">9</text>
<text x="182.6" y="100.5">10</text>
<text x="183.3" y="97.5">8</text>
<text x="183.3" y="99">9</text>
<text x="216.8" y="99">1</text>
<text x="216.8" y="100.5">2</text>
<text x="246.9" y="100.5">6</text>
<text x="246.9" y="97.5">7</text>
<text x="254.2" y="99">1</text>
<text x="262.5" y="99">1</text>
<text x="272.2" y="99">11</text>
<text x="280.1" y="100.5">13</text>
<text x="152.1" y="103.5">12</text>
<text x="152.1" y="105.1">13</text>
<text x="152.1" y="106.6">14</text>
<text x="152.2" y="102">11</text>
<text x="182.6" y="103.5">12</text>
<text x="182.6" y="105.1">13</text>
<text x="182.6" y="106.6">14</text>
<text x="182.7" y="102">11</text>
<text x="216.8" y="102">3</text>
<text x="216.8" y="103.5">4</text>
<text x="216.8" y="105.1">5</text>
<text x="216.8" y="106.6">6</text>
<text x="272.1" y="102">10</text>
<text x="152.1" y="108.1">15</text>
<text x="182.6" y="108.1">15</text>
<text x="216.8" y="108.1">7</text>
<text x="23.3" y="114.2">1</text>
<text x="78.2" y="114.2">1</text>
<text x="24.8" y="124.9">1</text>
<text x="79.7" y="124.9">1</text>
<text x="137.6" y="121.8">1</text>
<text x="248.8" y="121.8">1</text>
<text x="248.8" y="123.4">2</text>
<text x="248.8" y="124.9">3</text>
<text x="276.2" y="121.8">1</text>
<text x="276.2" y="123.4">2</text>
<text x="276.2" y="124.9">3</text>
<text x="24.8" y="126.4">2</text>
<text x="24.8" y="127.9">3</text>
<text x="79.7" y="126.4">2</text>
<text x="79.7" y="127.9">3</text>
<text x="157.8" y="131" transform="rotate(-90 157.8 131)">8</text>
<text x="181.8" y="127.9">1</text>
<text x="198.2" y="127.9">5</text>
<text x="198.2" y="131">6</text>
<text x="205.4" y="129.5">7</text>
<text x="248.8" y="126.4">4</text>
<text x="276.2" y="126.4">4</text>
<text x="155.5" y="135.6">3</text>
<text x="155.5" y="132.5">2</text>
<text x="162.8" y="134">1</text>
<text x="157.8" y="138.2" transform="rotate(-90 157.8 138.2)">4</text>
</g>
<g font-size=".3" fill="#808080">
<text x="56.5" y="84.1">SpiceOrder 1</text>
<text x="59.6" y="84.1">SpiceOrder 2</text>
<text x="88.5" y="84.1">SpiceOrder 1</text>
<text x="91.6" y="84.1">SpiceOrder 2</text>
</g>
</svg>
